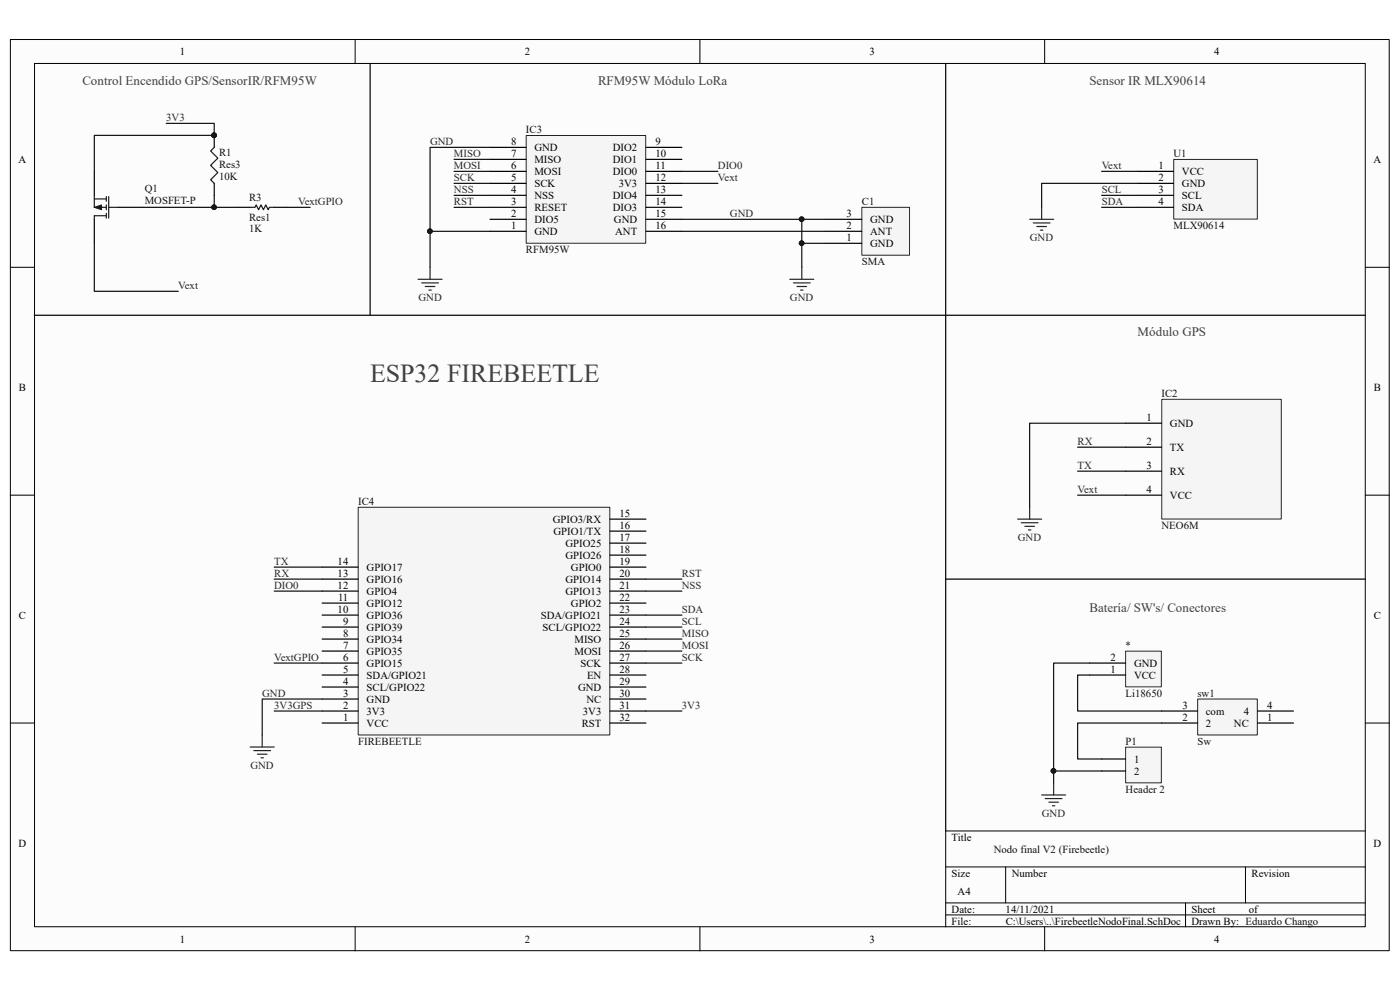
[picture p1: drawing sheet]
<svg xmlns="http://www.w3.org/2000/svg" width="297mm" height="210mm" viewBox="0 0 297 210" stroke-linecap="round" stroke-linejoin="round" font-family="sans-serif">
<path d="M2.2 8.4h292.5v193.3h-292.5z" fill="#fcfcfc"/>
<path d="M2.2 8.4h292.5v193.3h-292.5z" fill="none" stroke="#000" stroke-width=".21"/>
<path d="M7.4 13.5h282.2v183.1h-282.2z" fill="#fcfcfc"/>
<g fill="none" stroke="#000" stroke-width=".21">
<path d="M7.3 13.5h282.3v183.1h-282.3zM75.3 8.4v5.1M148.5 8.4v5.1M221.6 8.4v5.1M2.2 56.7h5.1M289.7 56.7h5.1M2.2 105h5.1M289.7 105h5.1M2.2 153.4h5.1M289.7 153.4h5.1M289.7 176.3h-89.1v20.3M75.3 196.6v5.1"/>
<path d="M148.5 196.6v5.1M200.6 183.9h89.1M200.6 191.5h89.1M200.6 194.1h89.1M213.4 183.9v7.6M221.6 196.6v5.1M251.5 191.5v5.1M264.2 183.9v7.6"/>
</g>
<path d="M200.6 13.5v162.8M200.6 66.9h89.1M200.6 122.9h89.1" fill="none" stroke="#000" stroke-width=".25"/>
<path d="M218.4 46.5h5.1M219.2 47.3h3.6M220 48.1h2M220.7 48.8h.5M221 44v2.5M53.1 158.5h5.1M53.8 159.2h3.6M54.6 160h2M55.6 155.9v2.6M55.4 160.8h.5" fill="none" stroke="#262626" stroke-width=".25"/>
<path d="M249 33.9h17.7v12.6h-17.7z" fill="#f5f5f5"/>
<path d="M249 33.8h17.7v12.7h-17.7z" fill="none" stroke="#262626" stroke-width=".21"/>
<path d="M241.3 38.9h7.7M241.3 36.4h7.7M241.3 44h7.7M241.3 41.4h7.7" fill="none" stroke="#000" stroke-width=".25"/>
<path d="M111.7 28.8h25.3v22.8h-25.3z" fill="#f5f5f5"/>
<path d="M111.6 28.7h25.4v22.9h-25.4z" fill="none" stroke="#262626" stroke-width=".21"/>
<g fill="none" stroke="#000" stroke-width=".25">
<path d="M104 36.4h7.6M104 38.9h7.6M104 33.8h7.6M104 31.3h7.6M137 36.4h7.7M137 38.9h7.7M137 33.8h7.7M137 31.3h7.7M104 49.1h7.6M104 41.4h7.6M104 44h7.6M104 46.5h7.6"/>
<path d="M137 49.1h7.7M137 41.4h7.7M137 44h7.7M137 46.5h7.7"/>
</g>
<path d="M246.5 84.8h25.3v25.3h-25.3z" fill="#f5f5f5"/>
<path d="M246.5 84.7h25.3v25.4h-25.3z" fill="none" stroke="#262626" stroke-width=".21"/>
<path d="M7.3 66.9h193.3M238.8 89.8h7.6M238.8 94.9h7.6M238.8 100h7.6M238.8 105h7.6" fill="none" stroke="#000" stroke-width=".25"/>
<g fill="none" stroke="#262626" stroke-width=".25">
<path d="M88.7 59.2h5.1M91.2 56.7v2.5M167.6 59.2h5M170.1 56.7v2.5M89.5 60h3.5M90.2 60.8h2.1M91 61.5h.5M168.3 60h3.6M169.1 60.8h2M169.8 61.5h.6M215.9 110.1h5.1M216.7 110.9h3.5"/>
<path d="M217.4 111.7h2.1M218.2 112.4h.5M218.4 107.6v2.5"/>
</g>
<path d="M238.8 138.2h7.6v7.5h-7.6z" fill="#f5f5f5"/>
<path d="M238.8 138.1h7.6v7.6h-7.6z" fill="none" stroke="#262626" stroke-width=".21"/>
<path d="M231.2 143.2h7.6M231.2 140.7h7.6" fill="none" stroke="#000" stroke-width=".25"/>
<path d="M182.9 44h10.1v10.1h-10.1z" fill="#f5f5f5"/>
<path d="M182.8 44h10.2v10.1h-10.2z" fill="none" stroke="#262626" stroke-width=".21"/>
<path d="M175.2 51.6h7.6M175.2 49.1h7.6M175.2 46.5h7.6" fill="none" stroke="#000" stroke-width=".25"/>
<path d="M221 168.6h5.1M221.7 169.4h3.6M222.5 170.2h2M223.3 170.9h.5M223.5 166.1v2.5" fill="none" stroke="#262626" stroke-width=".25"/>
<path d="M76 107.7h53.4v48.2h-53.4z" fill="#f5f5f5"/>
<path d="M76 107.6h53.4v48.3h-53.4z" fill="none" stroke="#262626" stroke-width=".21"/>
<g fill="none" stroke="#000" stroke-width=".25">
<path d="M129.4 117.8h7.6M129.4 115.2h7.6M129.4 112.7h7.6M129.4 110.1h7.6M68.3 138.1h7.7M68.3 135.6h7.7M68.3 133h7.7M68.3 130.5h7.7M68.3 127.9h7.7M68.3 125.4h7.7M68.3 122.9h7.7M68.3 120.3h7.7"/>
<path d="M129.4 138.1h7.6M129.4 135.6h7.6M129.4 133h7.6M129.4 130.5h7.6M129.4 127.9h7.6M129.4 125.4h7.6M129.4 122.9h7.6M129.4 120.3h7.6M68.3 150.8h7.7M68.3 148.3h7.7M68.3 145.7h7.7M68.3 143.2h7.7"/>
<path d="M68.3 140.7h7.7M68.3 153.4h7.7M129.4 150.8h7.6M129.4 148.3h7.6M129.4 145.7h7.6M129.4 143.2h7.6M129.4 140.7h7.6M129.4 153.4h7.6"/>
</g>
<path d="M238.8 158.5h7.6v7.6h-7.6z" fill="#f5f5f5"/>
<path d="M238.8 158.5h7.6v7.6h-7.6z" fill="none" stroke="#262626" stroke-width=".21"/>
<path d="M78.5 13.5v53.4M20 36.4v5M45.5 28.7v2.6M45.5 38.9v2.5M20 46.5v5.1M25.1 44h5.1M233.7 161h5.1M233.7 163.6h5.1" fill="none" stroke="#000" stroke-width=".25"/>
<circle cx="45.4" cy="28.7" r=".49" fill="#0e0e0e" stroke="#0e0e0e" stroke-width=".21"/>
<path d="M45.5 31.3l-.8 .7 1.5 1.6-1.5 1.5 1.5 1.5-1.5 1.5 .8 .8M20 45.8h2.6M20 41.4v2.6h2.6M20 42.2h2.6M22.6 41.7v1M22.6 43.5v1M22.6 45.3v1M23.1 44h2M23.1 41.7v4.6" fill="none" stroke="#1c1c1c" stroke-width=".25"/>
<path d="M20 44l1.5-.5v1z" fill="#1c1c1c"/>
<path d="M20 44l1.5-.5v1z" fill="none" stroke="#1c1c1c" stroke-width=".21"/>
<path d="M20 45.8v.7M53.1 44h1l.3-.5 .5 1 .5-1 .5 1 .5-1 .5 1 .3-.5h1" fill="none" stroke="#1c1c1c" stroke-width=".25"/>
<path d="M50.5 44h2.6M58.2 44h2.5" fill="none" stroke="#000" stroke-width=".25"/>
<path d="M254.1 148.3h12.6v7.6h-12.6z" fill="#f5f5f5"/>
<path d="M254.1 148.3h12.6v7.6h-12.6z" fill="none" stroke="#262626" stroke-width=".21"/>
<path d="M246.4 153.4h7.7M246.4 150.8h7.7M266.8 153.4h7.6M266.8 150.8h7.6" fill="none" stroke="#000" stroke-width=".25"/>
<g fill="none" stroke="#0e0e0e" stroke-width=".25">
<path d="M35.3 26.2h10.2v2.5h-25.5v7.7M96.3 33.8h7.7M96.3 36.4h7.7M96.3 38.9h7.7M104 31.3h-12.8v17.8M144.7 36.4h7.6M144.7 38.9h7.6M233.7 36.4h7.6M241.3 38.9h-20.3v5.1M20 51.6v10.2h17.8M30.2 44h20.3M45.5 41.4v2.6"/>
<path d="M60.7 44h5.1M96.3 44h7.7M96.3 41.4h7.7M104 49.1h-12.8v7.6M144.7 46.5h30.5M144.7 49.1h30.5M170.1 46.5v5.1M175.2 51.6h-5.1v5.1M233.7 44h7.6M233.7 41.4h7.6M228.6 100h10.2M228.6 94.9h10.2"/>
<path d="M238.8 89.8h-20.4v17.8M228.6 105h10.2M58.2 120.3h10.1M58.2 122.9h10.1M58.2 125.4h10.1M137 122.9h7.7M137 130.5h7.7M137 133h7.7M137 135.6h7.7M137 138.1h7.7M137 125.4h7.7M58.2 140.7h10.1"/>
<path d="M58.2 150.8h10.1M68.3 148.3h-12.7v7.6M137 140.7h7.7M137 150.8h7.7M231.2 143.2h-2.6v7.6h17.8M231.2 140.7h-7.7v25.4M246.4 153.4h-17.8v7.6h5.1M223.5 163.6h10.2"/>
</g>
<g fill="#0e0e0e" stroke="#0e0e0e" stroke-width=".21">
<circle cx="91.2" cy="49" r=".49"/>
<circle cx="170.1" cy="51.6" r=".49"/>
<circle cx="170.1" cy="46.5" r=".49"/>
<circle cx="223.5" cy="163.5" r=".49"/>
<circle cx="45.4" cy="28.7" r=".49"/>
<circle cx="45.4" cy="44" r=".49"/>
</g>
<text font-size="5.5" fill="#3f3f3f" x="78.5" y="80.9">ESP32 FIREBEETLE</text>
<g font-size="2.8" fill="#3f3f3f">
<text x="17.5" y="17.9">Control Encendido GPS/SensorIR/RFM95W</text>
<text x="126.9" y="17.9">RFM95W Módulo LoRa</text>
<text x="231.1" y="17.9">Sensor IR MLX90614</text>
<text x="241.3" y="71.4">Módulo GPS</text>
<text x="231.1" y="129.9">Batería/ SW's/ Conectores</text>
</g>
<g font-size="2.3">
<text x="38.2" y="11.7">1</text>
<text x="111.3" y="11.7">2</text>
<text x="184.5" y="11.7">3</text>
<text x="257.6" y="11.7">4</text>
<text x="3.9" y="34.6">A</text>
<text x="108.4" y="35.9">6</text>
<text x="108.4" y="33.3">7</text>
<text x="108.4" y="30.8">8</text>
<text x="113.4" y="34.6">MISO</text>
<text x="113.4" y="32">GND</text>
<text x="130" y="34.6">DIO1</text>
<text x="130" y="32">DIO2</text>
<text x="139.1" y="35.9">11</text>
<text x="139.1" y="33.3">10</text>
<text x="139.1" y="30.8">9</text>
<text x="245.8" y="35.9">1</text>
<text x="291.4" y="34.6">A</text>
<text x="108.4" y="40.9">4</text>
<text x="108.4" y="38.4">5</text>
<text x="113.4" y="39.7">SCK</text>
<text x="113.4" y="37.1">MOSI</text>
<text x="130" y="37.1">DIO0</text>
<text x="131.3" y="39.7">3V3</text>
<text x="139.1" y="38.4">12</text>
<text x="139.1" y="40.9">13</text>
<text x="245.8" y="40.9">3</text>
<text x="245.8" y="38.4">2</text>
<text x="250.7" y="39.7">GND</text>
<text x="250.7" y="37.1">VCC</text>
<text x="108.4" y="46">2</text>
<text x="108.4" y="43.5">3</text>
<text x="113.4" y="47.3">DIO5</text>
<text x="113.4" y="44.7">RESET</text>
<text x="113.4" y="42.2">NSS</text>
<text x="130" y="42.2">DIO4</text>
<text x="130" y="44.7">DIO3</text>
<text x="130.3" y="47.3">GND</text>
<text x="139.1" y="43.5">14</text>
<text x="139.1" y="46">15</text>
<text x="179.6" y="46">3</text>
<text x="184.6" y="47.3">GND</text>
<text x="245.8" y="43.5">4</text>
<text x="250.7" y="44.7">SDA</text>
<text x="250.7" y="42.2">SCL</text>
<text x="108.4" y="48.6">1</text>
<text x="113.4" y="49.8">GND</text>
<text x="130.5" y="49.8">ANT</text>
<text x="139.1" y="48.6">16</text>
<text x="179.6" y="51.1">1</text>
<text x="179.6" y="48.6">2</text>
<text x="184.6" y="52.4">GND</text>
<text x="184.6" y="49.8">ANT</text>
<text x="4" y="82.9">B</text>
<text x="291.5" y="82.9">B</text>
<text x="243.2" y="89.3">1</text>
<text x="243.2" y="94.4">2</text>
<text x="248.2" y="90.6">GND</text>
<text x="248.2" y="95.6">TX</text>
<text x="243.2" y="99.4">3</text>
<text x="248.2" y="100.7">RX</text>
<text x="243.2" y="104.6">4</text>
<text x="248.2" y="105.8">VCC</text>
<text x="117.3" y="110.9">GPIO3/RX</text>
<text x="117.4" y="113.5">GPIO1/TX</text>
<text x="131.4" y="112.2">16</text>
<text x="131.4" y="109.6">15</text>
<text x="71.6" y="119.8">14</text>
<text x="120" y="118.5">GPIO26</text>
<text x="120" y="116">GPIO25</text>
<text x="131.4" y="119.8">19</text>
<text x="131.4" y="117.3">18</text>
<text x="131.4" y="114.7">17</text>
<text x="71.6" y="124.9">12</text>
<text x="71.6" y="122.3">13</text>
<text x="77.8" y="123.6">GPIO16</text>
<text x="77.8" y="121.1">GPIO17</text>
<text x="120" y="123.6">GPIO14</text>
<text x="121.1" y="121.1">GPIO0</text>
<text x="131.4" y="124.9">21</text>
<text x="131.4" y="122.3">20</text>
<text x="4" y="131.3">C</text>
<text x="71.6" y="130">10</text>
<text x="71.7" y="127.4">11</text>
<text x="77.8" y="131.3">GPIO36</text>
<text x="77.8" y="128.7">GPIO12</text>
<text x="77.8" y="126.2">GPIO4</text>
<text x="114.7" y="131.3">SDA/GPIO21</text>
<text x="120" y="126.2">GPIO13</text>
<text x="121.1" y="128.7">GPIO2</text>
<text x="131.4" y="130">23</text>
<text x="131.4" y="127.4">22</text>
<text x="291.5" y="131.3">C</text>
<text x="72.8" y="137.6">7</text>
<text x="72.8" y="135.1">8</text>
<text x="72.8" y="132.5">9</text>
<text x="77.8" y="136.4">GPIO34</text>
<text x="77.8" y="133.8">GPIO39</text>
<text x="115.1" y="133.8">SCL/GPIO22</text>
<text x="121.9" y="136.4">MISO</text>
<text x="131.4" y="137.6">26</text>
<text x="131.4" y="135.1">25</text>
<text x="131.4" y="132.5">24</text>
<text x="72.8" y="140.2">6</text>
<text x="72.8" y="142.7">5</text>
<text x="77.8" y="138.9">GPIO35</text>
<text x="77.8" y="141.4">GPIO15</text>
<text x="77.8" y="144">SDA/GPIO21</text>
<text x="121.9" y="138.9">MOSI</text>
<text x="123.1" y="141.4">SCK</text>
<text x="124.5" y="144">EN</text>
<text x="131.4" y="142.7">28</text>
<text x="131.4" y="140.2">27</text>
<text x="235.6" y="142.7">1</text>
<text x="235.6" y="140.2">2</text>
<text x="240.6" y="144">VCC</text>
<text x="240.6" y="141.4">GND</text>
<text x="72.8" y="145.2">4</text>
<text x="72.8" y="147.8">3</text>
<text x="77.8" y="146.5">SCL/GPIO22</text>
<text x="77.8" y="149.1">GND</text>
<text x="122.6" y="146.5">GND</text>
<text x="124.4" y="149.1">NC</text>
<text x="131.4" y="147.8">30</text>
<text x="131.4" y="145.2">29</text>
<text x="72.8" y="152.9">1</text>
<text x="72.8" y="150.3">2</text>
<text x="77.8" y="154.1">VCC</text>
<text x="77.8" y="151.6">3V3</text>
<text x="123.4" y="154.1">RST</text>
<text x="123.7" y="151.6">3V3</text>
<text x="131.4" y="150.3">31</text>
<text x="131.4" y="152.9">32</text>
<text x="250.9" y="152.9">2</text>
<text x="250.9" y="150.3">3</text>
<text x="255.8" y="154.1">2</text>
<text x="255.8" y="151.6">com</text>
<text x="261.8" y="154.1">NC</text>
<text x="263.9" y="151.6">4</text>
<text x="268.8" y="152.9">1</text>
<text x="268.8" y="150.3">4</text>
<text x="240.6" y="161.8">1</text>
<text x="240.6" y="164.3">2</text>
<text x="3.9" y="179.6">D</text>
<text x="201.9" y="178.3">Title</text>
<text x="291.4" y="179.6">D</text>
<text x="201.9" y="186">Size</text>
<text x="214.6" y="186">Number</text>
<text x="265.5" y="186">Revision</text>
<text x="203.2" y="189.8">A4</text>
<text x="201.9" y="193.6">Date:</text>
<text x="201.9" y="196.1">File:</text>
<text x="213.3" y="193.6">14/11/2021</text>
<text x="213.4" y="196.1">C:\Users\..\FirebeetleNodoFinal.SchDoc</text>
<text x="252.8" y="196.1">Drawn By: Eduardo Chango</text>
<text x="252.8" y="193.6">Sheet</text>
<text x="265" y="193.6">of</text>
<text x="38.2" y="199.9">1</text>
<text x="111.3" y="199.9">2</text>
<text x="184.5" y="199.9">3</text>
<text x="257.6" y="199.9">4</text>
</g>
<g font-size="2.3" fill="#262626">
<text x="35.3" y="25.7">3V3</text>
<text x="91.2" y="30.8">GND</text>
<text x="96.3" y="33.3">MISO</text>
<text x="96.3" y="35.9">MOSI</text>
<text x="152.3" y="35.9">DIO0</text>
<text x="233.7" y="35.9">Vext</text>
<text x="96.3" y="38.4">SCK</text>
<text x="96.3" y="40.9">NSS</text>
<text x="152.3" y="38.4">Vext</text>
<text x="233.7" y="40.9">SCL</text>
<text x="63.2" y="43.5">VextGPIO</text>
<text x="96.3" y="43.5">RST</text>
<text x="154.9" y="46">GND</text>
<text x="233.7" y="43.5">SDA</text>
<text x="218.5" y="51.1">GND</text>
<text x="37.8" y="61.3">Vext</text>
<text x="88.8" y="63.8">GND</text>
<text x="167.6" y="63.8">GND</text>
<text x="228.6" y="94.4">RX</text>
<text x="228.6" y="99.4">TX</text>
<text x="228.6" y="104.6">Vext</text>
<text x="58.2" y="119.8">TX</text>
<text x="215.9" y="114.7">GND</text>
<text x="58.2" y="122.3">RX</text>
<text x="58.2" y="124.9">DIO0</text>
<text x="144.7" y="122.3">RST</text>
<text x="144.7" y="124.9">NSS</text>
<text x="144.7" y="130">SDA</text>
<text x="144.7" y="132.5">SCL</text>
<text x="144.7" y="135.1">MISO</text>
<text x="144.7" y="137.6">MOSI</text>
<text x="58.2" y="140.2">VextGPIO</text>
<text x="144.7" y="140.2">SCK</text>
<text x="55.6" y="147.8">GND</text>
<text x="58.2" y="150.3">3V3GPS</text>
<text x="144.7" y="150.3">3V3</text>
<text x="53.1" y="163.1">GND</text>
<text x="221" y="173.2">GND</text>
</g>
<g font-size="2.3" fill="#0e0e0e">
<text x="111.6" y="28.2">IC3</text>
<text x="46.5" y="33.1">R1</text>
<text x="46.5" y="35.6">Res3</text>
<text x="249" y="33.3">U1</text>
<text x="30.7" y="40.7">Q1</text>
<text x="46.5" y="38.1">10K</text>
<text x="30.7" y="43.2">MOSFET-P</text>
<text x="52.8" y="42.7">R3</text>
<text x="52.8" y="46.8">Res1</text>
<text x="182.8" y="43.5">C1</text>
<text x="52.8" y="49.3">1K</text>
<text x="111.6" y="53.7">RFM95W</text>
<text x="249" y="48.6">MLX90614</text>
<text x="182.8" y="56.2">SMA</text>
<text x="246.4" y="84.2">IC2</text>
<text x="76" y="107.1">IC4</text>
<text x="246.4" y="112.2">NEO6M</text>
<text x="238.8" y="137.6">*</text>
<text x="238.8" y="147.8">Li18650</text>
<text x="254" y="147.8">sw1</text>
<text x="76" y="158">FIREBEETLE</text>
<text x="238.8" y="158">P1</text>
<text x="254" y="158">Sw</text>
<text x="238.8" y="168.1">Header 2</text>
<text x="210.8" y="180.8">Nodo final V2 (Firebeetle)</text>
</g>
</svg>
